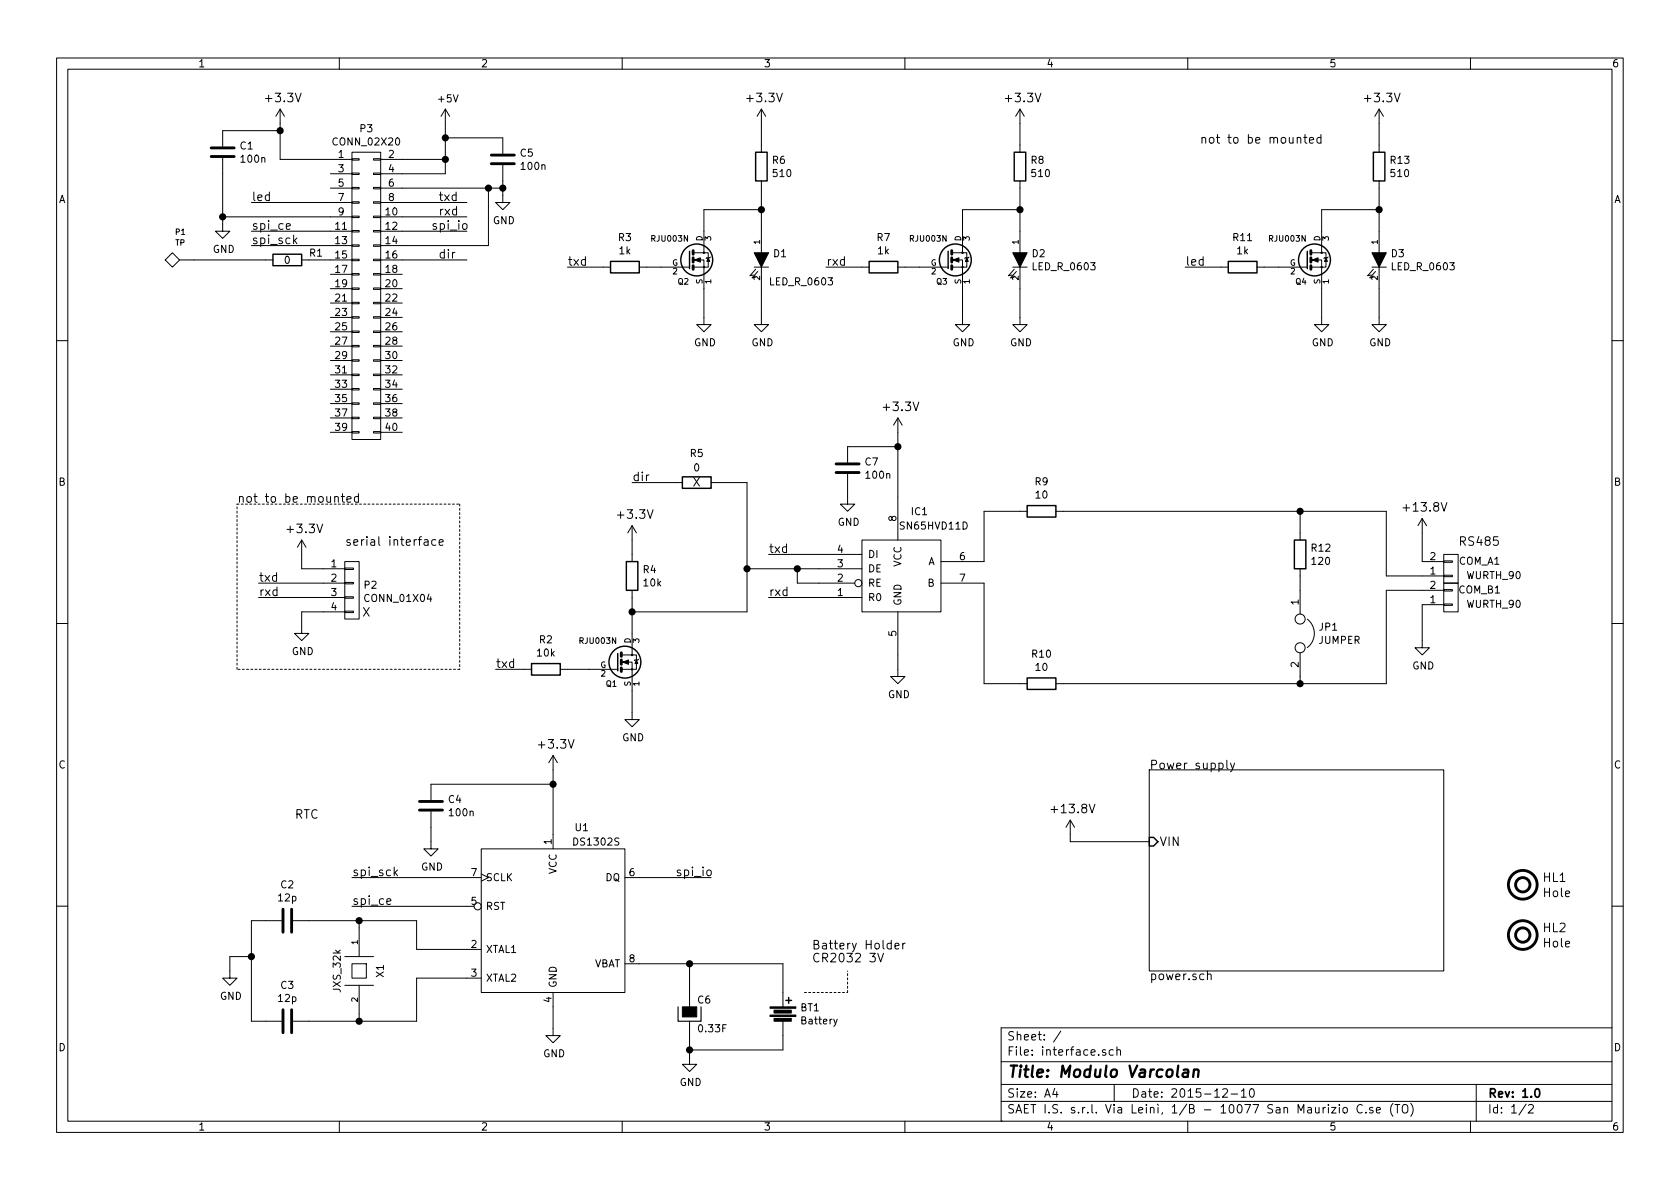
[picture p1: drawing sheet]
<svg xmlns="http://www.w3.org/2000/svg" width="297mm" height="210mm" viewBox="0 0 297 210" stroke-linecap="round" stroke-linejoin="round" font-family="sans-serif">
<g fill="none" stroke="#000" stroke-width=".18">
<path d="M10 10.3h277v189.9h-277zM12 12.2h273v186.1h-273zM49.5 19.3v8.9h12.7M49.5 19.3l-.7 1.3M49.5 19.3l.8 1.3M60 10.3v1.9M78.7 19.3v11.4h-11.4M78.7 19.3l-.7 1.3M78.7 19.3l.8 1.3M110 10.3v1.9M134.6 19.3v7.6M134.6 19.3l-.7 1.3"/>
<path d="M134.6 19.3l.8 1.3M160 10.3v1.9M180.3 19.3v7.6M180.3 19.3l-.7 1.3M180.3 19.3l.8 1.3M210 10.3v1.9M243.8 19.3v7.6M243.8 19.3l-.7 1.3M243.8 19.3l.8 1.3M260 10.3v1.9M39.4 27.9v13h1.2l-1.2 1.3-1.3-1.3h1.3M39.4 38.3h22.8"/>
<path d="M44.4 35.8h17.8M49.5 23.1h-10.1v2.8M58.4 30.7h3.8M58.4 33.3h3.8M62.2 38.2h1.3v.3h-1.3zM62.2 35.7h1.3v.2h-1.3zM62.2 33.1h1.3v.3h-1.3zM62.2 30.6h1.3v.3h-1.3zM62.2 28.1h1.3v.2h-1.3zM62.2 26.9h5.1v50.8h-5.1zM66 38.2h1.3v.3h-1.3zM66 35.7h1.3v.2h-1.3z"/>
<path d="M66 33.1h1.3v.3h-1.3zM66 30.6h1.3v.3h-1.3zM66 28.1h1.3v.2h-1.3zM67.3 28.2h11.4M67.3 33.3h21.6M67.3 35.8h15.2M67.3 38.3h15.2M78.7 24.4h10.2v2.8M81.9 39.7l.4-.2 .3 .3v.5l-.3 .3-.4-.1-.1-.2zM86.4 33.3v10.1h-19.1M88.9 29.2v6.6h1.3l-1.3 1.3-1.3-1.3h1.3M134.6 37.1h-10.1v7.6h-1.8"/>
<path d="M134.6 32v12.7M180.3 37.1h-10.1v7.6h-1.8M180.3 32v12.7M229.4 24.4l.2-.1 .3 .1 .1 .9M230.5 24.3h.6M230.7 23.8v1.3l.4 .2M231.5 24.8l.8-.1-.1-.3-.5-.1-.2 .2 .1 .7h.6M233.6 24.4l-.5-.1-.3 .3v.4l.2 .2h.6M233.6 23.8v1.5M243.8 37.1h-10.1v7.6h-1.8M243.8 32v12.7M29.2 46l1.3-1.3 1.2 1.3-1.2 1.2z"/>
<path d="M31.7 46h16.6M44.4 40.9h17.8M44.4 43.4h17.8M50.6 40.1l.7-.2v-.3l-.5-.1-.2 .2 .1 .8h.6M52.1 42.5l.4 .6M52.5 42.1l-.6 .6M53.3 46h8.9M58.4 51h3.8M58.4 53.6h3.8M58.4 56.1h3.8M58.4 58.7h3.8M58.4 48.5h3.8"/>
<path d="M62.2 58.5h1.3v.3h-1.3zM62.2 56h1.3v.3h-1.3zM62.2 53.5h1.3v.2h-1.3zM62.2 50.9h1.3v.3h-1.3zM62.2 48.4h1.3v.2h-1.3zM62.2 45.8h1.3v.3h-1.3zM62.2 43.3h1.3v.3h-1.3zM62.2 40.8h1.3v.2h-1.3zM66 58.5h1.3v.3h-1.3zM66 56h1.3v.3h-1.3zM66 53.5h1.3v.2h-1.3zM66 50.9h1.3v.3h-1.3z"/>
<path d="M66 48.4h1.3v.2h-1.3zM66 45.8h1.3v.3h-1.3zM66 43.3h1.3v.3h-1.3zM66 40.8h1.3v.2h-1.3zM67.3 51h3.8M67.3 40.9h15.2M67.3 53.6h3.8M67.3 56.1h3.8M67.3 46h15.2M67.3 58.7h3.8M67.3 48.5h3.8M100.3 47.2h7.6"/>
<path d="M113 47.2h8.9M122.7 47.2h1.8v10.2h1.2l-1.2 1.3-1.3-1.3h1.3M124.5 44.7h.7v2.5h-.7v-1.2h-1.8M125.6 45.5l-.8 .2M133.3 47.2h2.6M133.6 47.6l-1 1.2 .6-.2M134 48l-1 1.1 .6-.1M134.6 47.2v10.2h1.3l-1.3 1.3-1.3-1.3h1.3M146 47.2h7.7M158.7 47.2h8.9M168.4 47.2h1.8v10.2h1.2l-1.2 1.3-1.3-1.3h1.3M170.2 44.7h.7v2.5h-.7v-1.2h-1.8"/>
<path d="M171.3 45.5l-.7 .2M179.1 47.2h2.5M179.3 47.6l-1 1.2 .6-.2M179.7 48l-1 1.1 .6-.1M180.3 47.2v10.2h1.3l-1.3 1.3-1.2-1.3h1.2M209.5 47.2h7.7M222.2 47.2h8.9M231.9 47.2h1.8v10.2h1.2l-1.2 1.3-1.3-1.3h1.3M233.7 44.7h.7v2.5h-.7v-1.2h-1.8M234.8 45.5l-.7 .2M242.6 47.2h2.5M242.8 47.6l-1 1.2 .6-.2"/>
<path d="M243.2 48l-1 1.1 .6-.1M243.8 47.2v10.2h1.3l-1.3 1.3-1.2-1.3h1.2M10 60.2h2M58.4 63.7h3.8M58.4 76.4h3.8M58.4 66.3h3.8M58.4 68.8h3.8M58.4 71.4h3.8M58.4 61.2h3.8M58.4 73.9h3.8M62.2 76.3h1.3v.3h-1.3zM62.2 73.8h1.3v.2h-1.3z"/>
<path d="M62.2 71.2h1.3v.3h-1.3zM62.2 68.7h1.3v.3h-1.3zM62.2 66.2h1.3v.2h-1.3zM62.2 63.6h1.3v.3h-1.3zM62.2 61.1h1.3v.2h-1.3zM66 76.3h1.3v.3h-1.3zM66 73.8h1.3v.2h-1.3zM66 71.2h1.3v.3h-1.3zM66 68.7h1.3v.3h-1.3zM66 66.2h1.3v.2h-1.3zM66 63.6h1.3v.3h-1.3zM66 61.1h1.3v.2h-1.3z"/>
<path d="M67.3 63.7h3.8M67.3 76.4h3.8M67.3 66.3h3.8M67.3 68.8h3.8M67.3 71.4h3.8M67.3 61.2h3.8M67.3 73.9h3.8M158.7 73.9v21.6M158.7 73.9l-.7 1.3M158.7 73.9l.8 1.3M158.7 79h-8.8v2.8M285 60.2h2"/>
<path d="M53.3 95.5v5.1h7.7M53.3 95.5l-.7 1.3M53.3 95.5l.8 1.3M59.2 87.9l.2-.1 .4 .1v.9M60.3 87.8h.6M60.6 87.3v1.3l.3 .2M61 99.3h2.5v10.2h-2.5zM61.3 88.3l.8-.1-.1-.3-.4-.1-.3 .2 .1 .7h.6M63.4 87.9l-.5-.1-.2 .3v.4l.1 .2h.6M63.4 87.3v1.5M75 95.5h.6l.1 .9M75.7 95.8l-.5 .1a.3 .3 0 0 0-.3 .2 .3 .3 0 0 0 .3 .3h.5"/>
<path d="M77.1 95.5l-.5-.1-.2 .1v.8a.48 .48 0 0 0 .7 .1M77.6 95.9l.8-.1-.1-.3-.4-.1-.3 .2 .1 .8h.6M111.8 93v6.3M111.8 93l-.8 1.2M111.8 93l.7 1.2M111.8 85.3h8.8M125.7 85.3h6.4v22.9h-20.3M135.9 98h16.5M149.9 83.8v5.3h1.2l-1.2 1.3-1.3-1.3h1.3M152.4 95.5h14v12.7h-14zM181.6 90.4h-7.6v8.9h-7.6M186.7 90.4h58.4v11.4h10.2"/>
<path d="M229.9 90.4v5.1M251.5 91.7v7.6h3.8M251.5 91.7l-.8 1.3M251.5 91.7l.7 1.3M255.3 99.2h1.5v.2h-1.5zM255.3 98h2.5v5.1h-2.5zM10 110.3h2M45.7 105.7h15.3M45.7 103.1h15.3M61 108.1h1.5v.2h-1.5zM61 105.5h1.5v.3h-1.5zM61 103h1.5v.2h-1.5z"/>
<path d="M61 100.5h1.5v.2h-1.5zM61 108.2h-7.7v3.8h1.3l-1.3 1.3-1.2-1.3h1.2M87.6 118.4h6.4M99.1 118.4h10.1M110 118.4h1.8v8.8h1.2l-1.2 1.3-1.3-1.3h1.3M111.8 104.4v11.4h-1.8M111.8 115.8h.7v2.6h-.7v-1.3h-1.8M112.9 116.6l-.8 .2M132.1 100.6h20.3M135.9 105.7h16.5M141 100.6v2.5h10.1M158.7 108.2v11.4h1.3l-1.3 1.3-1.2-1.3h1.2"/>
<path d="M166.4 103.1h7.6v17.8h7.6M229.9 100.6v8M229.9 115.4v5.5M231.1 109.5a3.2 3.2 0 0 1 0 5M255.3 101.7h1.5v.3h-1.5zM255.3 104.3h1.5v.2h-1.5zM255.3 106.8h1.5v.3h-1.5zM255.3 103.1h2.5v5.1h-2.5zM255.3 106.9h-3.8v7.6h1.2l-1.2 1.3-1.3-1.3h1.3M255.3 104.4h-10.2v16.5h-58.4M285 110.3h2M97.8 133.6v16.5"/>
<path d="M97.8 133.6l-.8 1.3M97.8 133.6l.8 1.3M97.8 138.7h-21.6v2.8M203.2 136.1h52.1v35.6h-52.1zM216.9 134.4v1.3l.2 .3M217.6 134.9l.3 1.1M218.3 134.9l-.5 1.4-.2 .2M62.2 155.2h22.9M68.4 159.4l.7-.1-.1-.3-.4-.1-.2 .2 .1 .8h.5M69.8 154.3l.5 .6M70.3 153.8l-.6 .6M76.2 143.5v6.6h1.3l-1.3 1.3-1.3-1.3h1.3"/>
<path d="M85.1 150.1h25.4v25.4h-25.4zM85.1 154.6l1.3 .6-1.3 .6M110.5 155.2h15.2M125 154l.5-.2 .3 .3v.5l-.3 .3-.4-.1-.1-.2zM189.2 145l-.7 1.3M189.2 145v3.8h14M189.2 145l.8 1.3M10 160.2h2M44.4 169.2h-3.8v3.8h1.3l-1.3 1.2-1.2-1.2h1.2M49.8 162.8h-5.4v17.8h5.4M51.8 162.8h21.9v5.1h11.4M61 169.2h5"/>
<path d="M61 174.2h5M62.2 170.4h2.6v2.6h-2.6zM62.2 160.3h21.6M63.5 162.8v6.4M63.5 174.2v6.4M85.1 173h-11.4v7.6h-21.9M97.8 175.5v7.6h1.3l-1.3 1.3-1.3-1.3h1.3M110.5 170.4h27.9v7.6M121.9 170.4v7.6M155.2 168.6l.5 1.5 .5-1.5M158.2 167.3l.8-.1-.1-.3-.5-.1-.2 .2 .1 .7h.6M159.6 166.8v1"/>
<path d="M160 166.8l-.4 .3M213.5 172.4l.2-.2 .4 .1v.9M213.5 171.7v1.5M285 160.2h2M60 198.3v1.9M110 198.3v1.9M121.9 180.6v7.6h1.3l-1.3 1.3-1.3-1.3h1.3M138.4 180.6v5.1h-16.5M148 180.2l-.4 1.2-.2 .1M160 198.3v1.9M177 198.2h.1M177 194.8h108"/>
<path d="M177 191.8h108M177 187.8h108M186.5 192.5l-.4 1h1M186.8 193v1M187.6 182.3l-1.3 2M195.5 185.7l-.4-.1-.2 .2 .1 .2 .5 .2v.3h-.6M196.8 185.7l-.4-.1-.3 .3 .1 .6 .2 .1 .4-.1M197 191.8v3M197.5 185.7l.2-.1 .3 .1 .1 .9M197.5 185.1v1.5M210 198.3v1.9M216.2 192.7l.2-.2h.4l.2 .5-.9 1h.9"/>
<path d="M217.7 193.5h1.1M219.5 193l.4-.5v1.5M219.5 194h.8M221.1 192.6l.2-.1a.8 .8 0 0 1 .5 .8 .8 .8 0 0 1-.5 .7 1 1 0 0 1-.2-1.4zM235.4 195.8h.8l-.8 1h.8M236.8 195.3v.2M236.8 195.8v1M237.5 196l.2-.2 .5 .2v.7l-.3 .1-.4-.1zM240.9 195.5a.7 .7 0 0 0-.9 .2 .7 .7 0 0 0 .1 .9 .55 .55 0 0 0 .8 .1M241.5 196.7v.1M242.7 195.9a.37 .37 0 0 0-.6 .1l.1 .3 .5 .1 .1 .1-.2 .3-.5-.1M243.4 196.3l.7-.1-.1-.3-.4-.1-.2 .2v.7h.6"/>
<path d="M246.3 195.1a1.79 1.79 0 0 0 0 2.3M246.6 195.3h.9M247.1 195.3v1.5M248.1 195.4a.5 .5 0 0 1 .6 0 .5 .5 0 0 1 .2 .4v.5a.5 .5 0 0 1-.5 .5 .5 .5 0 0 1-.5-.5v-.5zM249.4 195.1a1.71 1.71 0 0 1 0 2.3M260 198.3v1.9M261 191.8v6.5M269.8 195.2l-1.2 2M270.3 195.5l.2-.2h.3l.3 .5-.9 1h.9M285 181.8h-108v16.4"/>
<circle cx="124.5" cy="44.7" r=".13"/>
<circle cx="124.5" cy="47.2" r=".13"/>
<circle cx="170.2" cy="44.7" r=".13"/>
<circle cx="170.2" cy="47.2" r=".13"/>
<circle cx="233.7" cy="44.7" r=".13"/>
<circle cx="233.7" cy="47.2" r=".13"/>
<circle cx="111.8" cy="115.8" r=".13"/>
<circle cx="111.8" cy="118.4" r=".13"/>
<circle cx="151.8" cy="103.1" r=".63"/>
<circle cx="229.9" cy="114.5" r=".89"/>
<circle cx="229.9" cy="109.5" r=".89"/>
<circle cx="84.5" cy="160.3" r=".63"/>
</g>
<path d="M271.5 192.7l.2-.2a.81 .81 0 0 1 .6 .6 .81 .81 0 0 1-.3 .8l-.1 .1a.79 .79 0 0 1-.4-1.3z" fill="none" stroke="#000" stroke-width=".3"/>
<path d="M209.3 189.2h.8l-.1 1.2M210.1 189.6l-.7 .1a.4 .4 0 0 0-.3 .3 .4 .4 0 0 0 .2 .4l.7-.1M211.1 189.3a.5 .5 0 0 1 .8 .1l-.1 1M211.1 189.1l-.2 1.3" fill="none" stroke="#000" stroke-width=".41"/>
<g fill="none" stroke="#000" stroke-width=".25">
<path d="M133.6 26.9h2v5.1h-2zM179.3 26.9h2.1v5.1h-2.1zM242.8 26.9h2.1v5.1h-2.1zM48.3 45h5v2h-5zM107.9 46.2h5.1v2.1h-5.1zM121.9 44.4v3.1M153.7 46.2h5v2.1h-5zM167.6 44.4v3.1M217.2 46.2h5v2.1h-5zM231.1 44.4v3.1M110.7 99.3h2.1v5.1h-2.1zM120.6 84.3h5.1v2.1h-5.1z"/>
<path d="M181.6 89.4h5.1v2h-5.1zM228.9 95.5h2v5.1h-2zM94 117.3h5.1v2.1h-5.1zM109.2 115.6v3M181.6 119.9h5.1v2h-5.1zM203.2 148.1h.8l.7 .7-.7 .8h-.8zM138.9 176.9h1.1M139.4 176.4v1"/>
<circle cx="123.2" cy="46" r="2.82"/>
<circle cx="168.9" cy="46" r="2.82"/>
<circle cx="232.4" cy="46" r="2.82"/>
<circle cx="110.5" cy="117.1" r="2.82"/>
</g>
<g fill="none" stroke="#000" stroke-width=".51">
<path d="M37.3 27.7h4.1M37.3 26.2h4.1M86.9 29h4M86.9 27.4h4M122.6 44.3v.7M122.6 45.6v.7M122.6 47v.6M168.3 44.3v.7M168.3 45.6v.7M168.3 47v.6M231.8 44.3v.7M231.8 45.6v.7"/>
<path d="M231.8 47v.6M147.8 83.6h4.1M147.8 82h4.1M109.9 115.4v.7M109.9 116.7v.8M109.9 118.1v.6M74.2 143.3h4M74.2 141.7h4M50 160.8v4M50 178.6v4M51.6 160.8v4M51.6 178.6v4"/>
<circle cx="269.2" cy="156.5" r="2.54"/>
<circle cx="269.2" cy="156.5" r="1.27"/>
<circle cx="269.2" cy="165.3" r="2.54"/>
<circle cx="269.2" cy="165.3" r="1.27"/>
</g>
<path d="M119.9 178v2.6h4.1v-2.6" fill="none" stroke="#000" stroke-width=".2"/>
<g fill="#000" stroke="#000" stroke-width=".18">
<path d="M122.8 46l1-.4v.7zM125.2 45.6l.3 .6h-.5zM133.3 44.7h2.6l-1.3 2.5zM168.5 46l1-.4v.7zM170.9 45.6l.3 .6h-.5zM179.1 44.7h2.5l-1.3 2.5zM232 46l1-.4v.7zM234.4 45.6l.3 .6h-.5zM242.6 44.7h2.5l-1.3 2.5zM110.1 117.1l1-.4v.8zM112.5 116.7l.3 .6h-.5zM120.6 178h2.6v1.8h-2.6z"/>
<path d="M136.1 179.5h4.6v.3h-4.6zM136.1 178h4.6v.3h-4.6zM136.9 178.6h3v.5h-3zM136.9 180.1h3v.5h-3z"/>
</g>
<g fill="#000" stroke="#000" stroke-width=".25">
<circle cx="39.4" cy="38.3" r=".51"/>
<circle cx="49.5" cy="23.1" r=".51"/>
<circle cx="78.7" cy="24.4" r=".51"/>
<circle cx="78.7" cy="28.2" r=".51"/>
<circle cx="86.4" cy="33.3" r=".51"/>
<circle cx="88.9" cy="33.3" r=".51"/>
<circle cx="134.6" cy="37.1" r=".51"/>
<circle cx="180.3" cy="37.1" r=".51"/>
<circle cx="243.8" cy="37.1" r=".51"/>
<circle cx="158.8" cy="79" r=".51"/>
<circle cx="229.9" cy="90.4" r=".51"/>
<circle cx="111.8" cy="108.2" r=".51"/>
<circle cx="132.1" cy="100.6" r=".51"/>
<circle cx="141" cy="100.6" r=".51"/>
<circle cx="97.8" cy="138.7" r=".51"/>
<circle cx="229.9" cy="120.9" r=".51"/>
<circle cx="44.5" cy="169.2" r=".51"/>
<circle cx="63.5" cy="162.8" r=".51"/>
<circle cx="121.9" cy="170.4" r=".51"/>
<circle cx="63.5" cy="180.6" r=".51"/>
<circle cx="121.9" cy="185.7" r=".51"/>
</g>
<path d="M41.9 89.1h39.4M81.3 89.1v29.3M41.9 118.4v-29.3M81.3 118.4h-39.4M142.2 175.5h7.7M149.9 175.5v-3.8" fill="none" stroke="#000" stroke-width=".18" stroke-dasharray=".3 .4"/>
<text font-size="2.8" x="178" y="190.5">Title: Modulo Varcolan</text>
<g font-size="2.1">
<text x="47.2" y="18.1">+3.3V</text>
<text x="132.3" y="18.1">+3.3V</text>
<text x="178" y="18.1">+3.3V</text>
<text x="241.5" y="18.1">+3.3V</text>
<text x="212.1" y="25.4">not to be mounted</text>
<text x="44.4" y="35.6">led</text>
<text x="77.5" y="35.6">txd</text>
<text x="44.4" y="40.6">spi_ce</text>
<text x="76.2" y="40.6">spi_io</text>
<text x="77.5" y="38.1">rxd</text>
<text x="44.4" y="43.2">spi_sck</text>
<text x="77.5" y="45.7">dir</text>
<text x="100.3" y="47">txd</text>
<text x="146" y="47">rxd</text>
<text x="209.5" y="47">led</text>
<text x="156.4" y="72.7">+3.3V</text>
<text x="41.9" y="88.9">not to be mounted</text>
<text x="111.8" y="85.1">dir</text>
<text x="122.5" y="86">X</text>
<text x="51" y="94.3">+3.3V</text>
<text x="109.4" y="91.7">+3.3V</text>
<text x="248.5" y="90.5">+13.8V</text>
<text x="61" y="96.5">serial interface</text>
<text x="135.9" y="97.8">txd</text>
<text x="257.8" y="96.5">RS485</text>
<text x="45.7" y="102.9">txd</text>
<text x="45.7" y="105.4">rxd</text>
<text x="135.9" y="105.4">rxd</text>
<text x="64.1" y="109">X</text>
<text x="87.6" y="118.1">txd</text>
<text x="95.5" y="132.4">+3.3V</text>
<text x="203.2" y="136">Power supply</text>
<text x="186.2" y="143.8">+13.8V</text>
<text x="52.1" y="144.8">RTC</text>
<text x="205" y="149.6">VIN</text>
<text x="62.2" y="154.9">spi_sck</text>
<text x="119.4" y="154.9">spi_io</text>
<text x="272.9" y="156">HL1</text>
<text x="62.2" y="160">spi_ce</text>
<text x="273" y="158.6">Hole</text>
<text x="143.5" y="167.9">Battery Holder</text>
<text x="272.9" y="164.8">HL2</text>
<text x="273" y="167.5">Hole</text>
<text x="143.5" y="170.2">CR2032 3V</text>
<text x="203.2" y="173.3">power.sch</text>
<text x="178" y="184">Sheet: /</text>
<text x="178" y="186.7">File: interface.sch</text>
<text x="178" y="196.9">SAET I.S. s.r.l. Via Leinì, 1/B - 10077 San Maurizio C.se (TO)</text>
<text x="178" y="194.1">Size: A4</text>
<text x="200" y="194.1">Date: 2015-12-10</text>
<text x="263" y="194.1">Rev: 1.0</text>
<text x="263" y="196.9">Id: 1/2</text>
</g>
<g font-size="1.8">
<text x="35" y="11.9">1</text>
<text x="85" y="11.9">2</text>
<text x="135" y="11.9">3</text>
<text x="185" y="11.9">4</text>
<text x="235" y="11.9">5</text>
<text x="285" y="11.9">6</text>
<text x="63.7" y="23.4">P3</text>
<text x="77.6" y="18.1">+5V</text>
<text x="42.5" y="26.4">C1</text>
<text x="42.7" y="28.8">100n</text>
<text x="59.1" y="25.7">CONN_02X20</text>
<text x="59.8" y="27.9">1</text>
<text x="68.7" y="27.9">2</text>
<text x="92" y="27.7">C5</text>
<text x="136.6" y="29">R6</text>
<text x="182.3" y="29">R8</text>
<text x="245.9" y="29">R13</text>
<text x="10.4" y="35.9">A</text>
<text x="59.8" y="30.5">3</text>
<text x="59.8" y="33">5</text>
<text x="59.8" y="35.6">7</text>
<text x="68.7" y="30.5">4</text>
<text x="68.7" y="33">6</text>
<text x="68.7" y="35.6">8</text>
<text x="92.3" y="30">100n</text>
<text x="136.8" y="31.3">510</text>
<text x="182.5" y="31.3">510</text>
<text x="246" y="31.3">510</text>
<text x="285.4" y="35.9">A</text>
<text x="59.4" y="40.6">11</text>
<text x="59.8" y="38.1">9</text>
<text x="68.2" y="38.1">10</text>
<text x="68.2" y="40.6">12</text>
<text x="87.1" y="39.6">GND</text>
<text x="37.6" y="44.7">GND</text>
<text x="50.3" y="46.7">0</text>
<text x="54.8" y="45.4">R1</text>
<text x="59.4" y="43.2">13</text>
<text x="59.4" y="45.7">15</text>
<text x="68.2" y="43.2">14</text>
<text x="68.2" y="45.7">16</text>
<text x="109.4" y="42.6">R3</text>
<text x="109.5" y="45">1k</text>
<text x="136.8" y="45.5">D1</text>
<text x="155.1" y="42.6">R7</text>
<text x="155.2" y="45">1k</text>
<text x="182.5" y="45.5">D2</text>
<text x="182.8" y="47.8">LED_R_0603</text>
<text x="218.1" y="42.6">R11</text>
<text x="218.7" y="45">1k</text>
<text x="246" y="45.5">D3</text>
<text x="246.3" y="47.8">LED_R_0603</text>
<text x="59.4" y="53.3">21</text>
<text x="59.4" y="48.3">17</text>
<text x="59.4" y="50.8">19</text>
<text x="68.2" y="50.8">20</text>
<text x="68.2" y="53.3">22</text>
<text x="68.2" y="48.3">18</text>
<text x="136.3" y="50.5">LED_R_0603</text>
<text x="59.4" y="55.9">23</text>
<text x="59.4" y="58.4">25</text>
<text x="68.2" y="55.9">24</text>
<text x="68.2" y="58.4">26</text>
<text x="59.4" y="61">27</text>
<text x="59.4" y="63.5">29</text>
<text x="68.2" y="63.5">30</text>
<text x="68.2" y="61">28</text>
<text x="122.7" y="61.2">GND</text>
<text x="132.9" y="61.2">GND</text>
<text x="168.4" y="61.2">GND</text>
<text x="178.6" y="61.2">GND</text>
<text x="231.9" y="61.2">GND</text>
<text x="242.1" y="61.2">GND</text>
<text x="59.4" y="66">31</text>
<text x="59.4" y="68.6">33</text>
<text x="59.4" y="71.1">35</text>
<text x="68.2" y="66">32</text>
<text x="68.2" y="68.6">34</text>
<text x="68.2" y="71.1">36</text>
<text x="59.4" y="73.7">37</text>
<text x="59.4" y="76.2">39</text>
<text x="68.2" y="76.2">40</text>
<text x="68.2" y="73.7">38</text>
<text x="122.1" y="80.8">R5</text>
<text x="122.7" y="83.4">0</text>
<text x="153" y="82.3">C7</text>
<text x="10.4" y="85.9">B</text>
<text x="153.2" y="84.7">100n</text>
<text x="183" y="85.8">R9</text>
<text x="183.2" y="88.2">10</text>
<text x="285.4" y="85.9">B</text>
<text x="148.1" y="93">GND</text>
<text x="158.5" y="92.2" transform="rotate(-90 158.5 92.2)">8</text>
<text x="159.4" y="93.6">SN65HVD11D</text>
<text x="161.2" y="91.1">IC1</text>
<text x="58.6" y="100.3">1</text>
<text x="113.7" y="101.4">R4</text>
<text x="148.1" y="100.3">3</text>
<text x="148.1" y="97.8">4</text>
<text x="153.4" y="101.2">DE</text>
<text x="153.4" y="98.7">DI</text>
<text x="159.4" y="100.2" transform="rotate(-90 159.4 100.2)">VCC</text>
<text x="164.1" y="99.9">A</text>
<text x="169.7" y="99.1">6</text>
<text x="231.9" y="97.6">R12</text>
<text x="232.1" y="99.9">120</text>
<text x="252.9" y="101.6">1</text>
<text x="252.9" y="99.1">2</text>
<text x="257.9" y="99.9">COM_A1</text>
<text x="58.6" y="102.9">2</text>
<text x="58.6" y="105.4">3</text>
<text x="58.6" y="107.9">4</text>
<text x="64.4" y="104.1">P2</text>
<text x="64.7" y="106.4">CONN_01X04</text>
<text x="113.9" y="103.7">10k</text>
<text x="148.1" y="105.4">1</text>
<text x="148.1" y="102.9">2</text>
<text x="153.4" y="106.3">R0</text>
<text x="153.4" y="103.8">RE</text>
<text x="159.4" y="107.2" transform="rotate(-90 159.4 107.2)">GND</text>
<text x="164.1" y="103.8">B</text>
<text x="169.7" y="102.9">7</text>
<text x="229.6" y="107" transform="rotate(-90 229.6 107)">1</text>
<text x="252.9" y="106.7">1</text>
<text x="252.9" y="104.1">2</text>
<text x="257.9" y="104.9">COM_B1</text>
<text x="259.4" y="102.4">WURTH_90</text>
<text x="259.4" y="107.5">WURTH_90</text>
<text x="95.4" y="113.8">R2</text>
<text x="158.5" y="112.5" transform="rotate(-90 158.5 112.5)">5</text>
<text x="233.2" y="113.9">JUMPER</text>
<text x="233.3" y="111.5">JP1</text>
<text x="51.6" y="115.8">GND</text>
<text x="95" y="116.1">10k</text>
<text x="182.5" y="116.3">R10</text>
<text x="183.2" y="118.6">10</text>
<text x="229.6" y="118" transform="rotate(-90 229.6 118)">2</text>
<text x="249.7" y="118.4">GND</text>
<text x="157" y="123.5">GND</text>
<text x="110" y="131.1">GND</text>
<text x="10.4" y="135.9">C</text>
<text x="285.4" y="135.9">C</text>
<text x="79.3" y="142">C4</text>
<text x="79.6" y="144.3">100n</text>
<text x="97.5" y="149.3" transform="rotate(-90 97.5 149.3)">1</text>
<text x="101.6" y="149.5">DS1302S</text>
<text x="101.8" y="147">U1</text>
<text x="74.4" y="153.9">GND</text>
<text x="83.3" y="154.9">7</text>
<text x="85.9" y="155.8">SCLK</text>
<text x="98.4" y="154.6" transform="rotate(-90 98.4 154.6)">VCC</text>
<text x="107.1" y="155.8">DQ</text>
<text x="111.3" y="154.9">6</text>
<text x="49.3" y="159.4">12p</text>
<text x="49.7" y="157.1">C2</text>
<text x="83.3" y="160">5</text>
<text x="85.9" y="160.9">RST</text>
<text x="83.3" y="167.6">2</text>
<text x="67.9" y="172.8" transform="rotate(-90 67.9 172.8)">X1</text>
<text x="83.3" y="172.7">3</text>
<text x="85.9" y="168.5">XTAL1</text>
<text x="85.9" y="173.6">XTAL2</text>
<text x="104.9" y="171.1">VBAT</text>
<text x="111.3" y="170.2">8</text>
<text x="38.9" y="176.8">GND</text>
<text x="49.3" y="177.2">12p</text>
<text x="49.7" y="174.9">C3</text>
<text x="60.2" y="175.3" transform="rotate(-90 60.2 175.3)">JXS_32k</text>
<text x="97.5" y="177.3" transform="rotate(-90 97.5 177.3)">4</text>
<text x="98.4" y="174.7" transform="rotate(-90 98.4 174.7)">GND</text>
<text x="123.4" y="177.5">C6</text>
<text x="141.6" y="178.8">BT1</text>
<text x="10.4" y="185.9">D</text>
<text x="123.7" y="182.5">0.33F</text>
<text x="141.8" y="181.1">Battery</text>
<text x="285.4" y="185.9">D</text>
<text x="96" y="187">GND</text>
<text x="120.2" y="192">GND</text>
<text x="35" y="199.9">1</text>
<text x="85" y="199.9">2</text>
<text x="135" y="199.9">3</text>
<text x="185" y="199.9">4</text>
<text x="235" y="199.9">5</text>
<text x="285" y="199.9">6</text>
</g>
<g font-size="1.4">
<text x="31.1" y="41.5">P1</text>
<text x="31" y="43.4">TP</text>
<text x="115.3" y="42.7">RJU003N</text>
<text x="118.8" y="47">G</text>
<text x="124.2" y="42.7" transform="rotate(-90 124.2 42.7)">D</text>
<text x="125.7" y="42.5" transform="rotate(-90 125.7 42.5)">3</text>
<text x="134.4" y="43.2" transform="rotate(-90 134.4 43.2)">1</text>
<text x="161" y="42.7">RJU003N</text>
<text x="164.6" y="47">G</text>
<text x="169.9" y="42.7" transform="rotate(-90 169.9 42.7)">D</text>
<text x="171.4" y="42.5" transform="rotate(-90 171.4 42.5)">3</text>
<text x="180.1" y="43.2" transform="rotate(-90 180.1 43.2)">1</text>
<text x="224.5" y="42.7">RJU003N</text>
<text x="228.1" y="47">G</text>
<text x="233.4" y="42.7" transform="rotate(-90 233.4 42.7)">D</text>
<text x="234.9" y="42.5" transform="rotate(-90 234.9 42.5)">3</text>
<text x="243.6" y="43.2" transform="rotate(-90 243.6 43.2)">1</text>
<text x="119" y="48.5">2</text>
<text x="119.9" y="50.3">Q2</text>
<text x="124.2" y="50.2" transform="rotate(-90 124.2 50.2)">S</text>
<text x="125.7" y="50.2" transform="rotate(-90 125.7 50.2)">1</text>
<text x="134.4" y="49.5" transform="rotate(-90 134.4 49.5)">2</text>
<text x="164.7" y="48.5">2</text>
<text x="165.6" y="50.3">Q3</text>
<text x="169.9" y="50.2" transform="rotate(-90 169.9 50.2)">S</text>
<text x="171.4" y="50.2" transform="rotate(-90 171.4 50.2)">1</text>
<text x="180.1" y="49.5" transform="rotate(-90 180.1 49.5)">2</text>
<text x="228.2" y="48.5">2</text>
<text x="229.1" y="50.3">Q4</text>
<text x="233.4" y="50.2" transform="rotate(-90 233.4 50.2)">S</text>
<text x="234.9" y="50.2" transform="rotate(-90 234.9 50.2)">1</text>
<text x="243.6" y="49.5" transform="rotate(-90 243.6 49.5)">2</text>
<text x="102.6" y="113.8">RJU003N</text>
<text x="111.5" y="113.8" transform="rotate(-90 111.5 113.8)">D</text>
<text x="113" y="113.7" transform="rotate(-90 113 113.7)">3</text>
<text x="106.1" y="118.1">G</text>
<text x="106.3" y="119.6">2</text>
<text x="107.2" y="121.4">Q1</text>
<text x="111.5" y="121.4" transform="rotate(-90 111.5 121.4)">S</text>
<text x="113" y="121.3" transform="rotate(-90 113 121.3)">1</text>
<text x="63.2" y="167" transform="rotate(-90 63.2 167)">1</text>
<text x="63.2" y="177.2" transform="rotate(-90 63.2 177.2)">2</text>
</g>
</svg>
